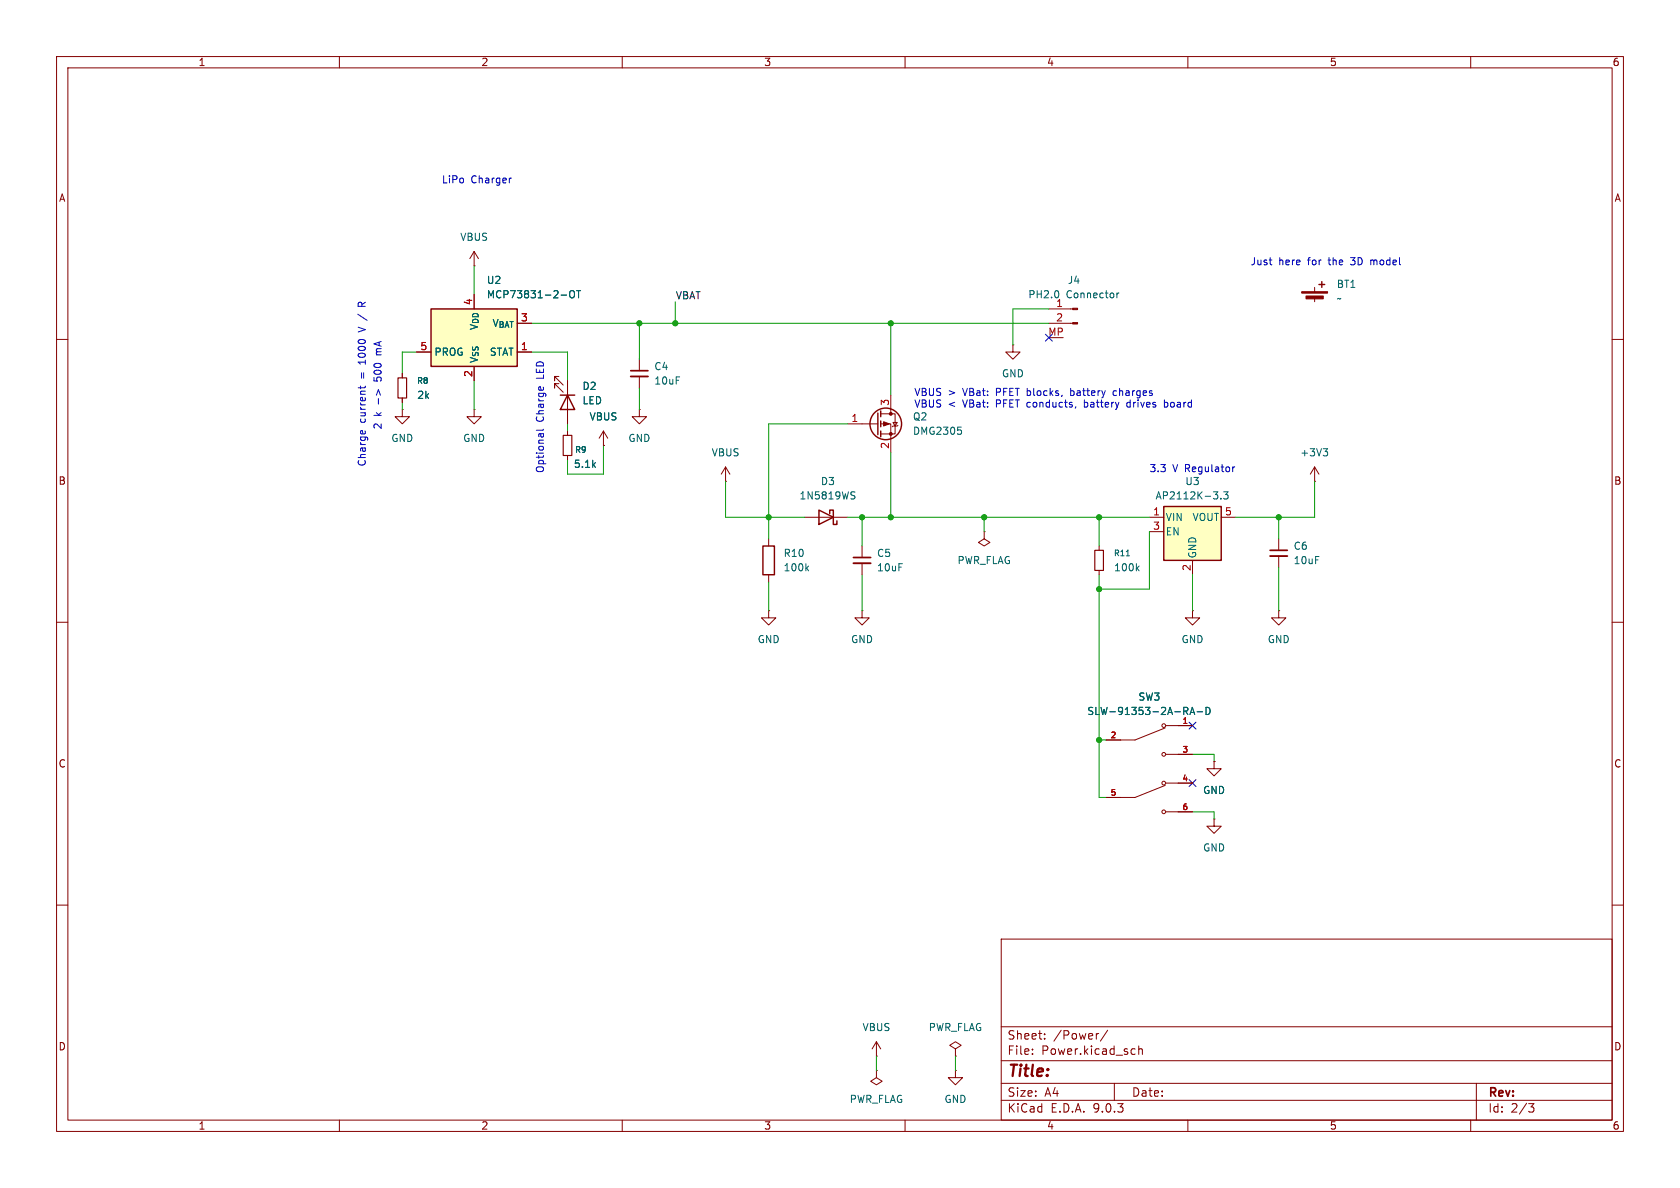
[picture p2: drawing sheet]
<svg xmlns="http://www.w3.org/2000/svg" width="297mm" height="210mm" viewBox="0 0 297 210" stroke-linecap="round" stroke-linejoin="round" font-family="sans-serif">
<g fill="none" stroke="#840000" stroke-width=".18">
<path d="M10 10h277v190h-277zM12 12h273v186h-273zM60 10v2M110 10v2M160 10v2M210 10v2M260 10v2M185.4 54.6h4.2M185.4 57.2h4.2M232.4 50.8v.8M232.4 52.6v.7M10 60h2"/>
<path d="M285 60h2M174 94v1.3l1 .6-1 .6-1-.6 1-.6M174 94h.1M194.3 96.5v.8M226.1 95.3v2M226.1 98.3v2M232.4 85.1h.1M232.4 82.6l-.8 1.2M232.4 82.6l.8 1.2M232.4 82.6v2.5M10 110h2M194.3 100.8v.8"/>
<path d="M285 110h2M206 128.7l-5.3 2.1h-5.1M206 138.8l-5.3 2.2h-5.1M206.1 128.3h4.7M206.1 133.4h4.7M206.1 138.4h4.7M214.6 134.6v1.3h1.3l-1.3 1.3-1.2-1.3h1.2M214.6 134.6h.1M206.1 143.5h4.7M214.6 144.8v1.3h1.3l-1.3 1.2-1.2-1.2h1.2M214.6 144.8h.1M10 160h2"/>
<path d="M177 166h108v32h-108zM285 160h2M60 198v2M110 198v2M154.9 186.7h.1M154.9 184.2l-.7 1.2M154.9 184.2l.8 1.2M154.9 184.2v2.5M160 198v2M168.9 189.2v1.3h1.3l-1.3 1.3-1.3-1.3h1.3M168.9 189.2h.1M177 194.5h108"/>
<path d="M177 191.5h108M177 187.5h108M177 181.5h108M182.5 186.3v.1M182.5 185.5v.1M184.7 183.6v.1M184.7 182.8v.1M194.2 182.7l-.2 .1M195.8 182.1l-1.3 2M197 191.5v3M200.2 185.4l.5 .1M200.7 186.3l-.5 .1"/>
<path d="M201.3 185.5l.2-.1 .4 .1 .1 .9M201.3 184.9v1.5M210 198v2M260 198v2M261 191.5v6.5M270.2 195.1h1l-.5 .6 .4 .1 .1 .5-.3 .3h-.4"/>
<circle cx="205.7" cy="138.4" r=".33"/>
<circle cx="205.7" cy="128.3" r=".33"/>
<circle cx="205.7" cy="133.4" r=".33"/>
<circle cx="205.7" cy="143.5" r=".33"/>
</g>
<path d="M224.5 97.3h3.1" fill="none" stroke="#840000" stroke-width=".3"/>
<path d="M224.5 98.3h3.1" fill="none" stroke="#840000" stroke-width=".33"/>
<g fill="none" stroke="#006464" stroke-width=".18">
<path d="M187.1 51.6v.8M197.5 51.8v.8M197.8 51.8l-.3 .2M233.9 79.3h.8l-.4 .5M234.5 79.8l.2 .2v.3l-.2 .3M199.1 98.3h.6M201 100.4l.4 .5M201.4 100.1l-.5 .4M209.3 125h.5l.2 .3-.1 .3-.6 .1M209.6 125.7l.4 .6M210.4 126.3l.4-1.3 .4 1.3M210.5 125.9h.6"/>
<path d="M211.6 125.8h1M213.2 125a.64 .64 0 0 1 .7 .7 .64 .64 0 0 1-.7 .6z"/>
</g>
<path d="M193.5 97.3h1.6v3.5h-1.6z" fill="none" stroke="#840000" stroke-width=".2"/>
<g fill="#840000" stroke="#840000" stroke-width=".18">
<path d="M230.1 51.6h4.6v.2h-4.6z"/>
<path d="M230.9 52.3h3v.5h-3z"/>
<path d="M189.6 54.5h.9v.2h-.9z"/>
<path d="M189.6 57h.9v.3h-.9z"/>
</g>
<path d="M233.2 50.3h1M233.7 49.8v1" fill="none" stroke="#840000" stroke-width=".25"/>
<path d="M205.7 89.5h10.2v9.6h-10.2z" fill="#ffffc2"/>
<path d="M99.1 69.9h2.5M100.3 69.9l1.3 2.5h-2.5zM205.7 89.5h10.2v9.6h-10.2z" fill="none" stroke="#840000" stroke-width=".25"/>
<g fill="none" stroke="#840000" stroke-width=".18">
<path d="M83.8 47h.1M83.8 44.5l-.7 1.2M83.8 44.5l.8 1.2M83.8 44.5v2.5M71.1 72.4v1.3h1.3l-1.3 1.2-1.3-1.2h1.3M71.1 72.4h.1M71.1 66v.8M71.1 70.4v.7M83.8 72.4v1.3h1.3l-1.3 1.2-1.3-1.2h1.3M83.8 72.4h.1M98.8 66.5h-.8v.8v-.8l1.6 1.6M98.8 67.8h-.8v.8v-.8l1.6 1.5"/>
<path d="M100.3 67.3v7.6M113 63.5v2M113 66.5v2.1M179.1 61v1.2h-1.3l1.3 1.3 1.2-1.3h-1.2M179.1 61h.1M152.4 96.5v2.1M152.4 99.6v2M203.2 91.4h2.5M203.2 94h2.5M210.8 99.1v2.5M215.9 91.4h2.5M210.8 108v1.2h1.3l-1.3 1.3-1.3-1.3h1.3"/>
<path d="M210.8 108h.1M226.1 108v1.2h1.2l-1.2 1.3-1.3-1.3h1.3M226.1 108h.1"/>
</g>
<path d="M214.5 86.9h.8l-.4 .5M215.2 87.5v.6M215.8 88.1v.1M216.3 86.9h.8l-.4 .5 .3 .1v.6l-.1 .1-.6-.1" fill="none" stroke="#006464" stroke-width=".18"/>
<path d="M111.5 65.5h3.1M150.9 98.6h3" fill="none" stroke="#840000" stroke-width=".3"/>
<path d="M111.5 66.5h3.1M150.9 99.6h3" fill="none" stroke="#840000" stroke-width=".33"/>
<path d="M70.4 66.8h1.5v3.6h-1.5z" fill="none" stroke="#840000" stroke-width=".2"/>
<path d="M76.2 54.6h15.2v10.2h-15.2z" fill="#ffffc2"/>
<g fill="none" stroke="#840000" stroke-width=".25">
<path d="M76.2 54.6h15.2v10.2h-15.2zM155.2 73v3.8M155.7 72.6v1.1M155.7 74.4v1M155.7 76.2v1M134.9 96.5h2v5.1h-2zM144.8 90.2l2.5 1.2-2.5 1.3zM146.7 90.8v-.6h.6v2.5h.7v-.6"/>
<circle cx="156.6" cy="74.9" r="2.79"/>
</g>
<g fill="none" stroke="#840000" stroke-width=".18">
<path d="M71.1 66v.8M71.1 70.4v.7M73.7 62.2h2.5M83.8 64.8v2.5M91.4 62.2h2.6M100.3 67.3v2.6M100.3 72.4v2.5M100.3 76.2v.8M106.7 78.7h.1M106.7 76.2l-.8 1.3M106.7 76.2l.7 1.3M106.7 76.2v2.5"/>
<path d="M113 72.4v1.3h1.3l-1.3 1.2-1.2-1.2h1.2M113 72.4h.1M149.9 74.9h5.3M155.7 73.2h2.5v3.5h-2.5M155.7 74.9h1.8v5.1M157.5 69.9v3.3M157.9 74.7h.7l-.4 .6zM158.7 75.2l-.1 .1h-.7l-.2 .1M100.3 80.5v.8M128.3 85.1h.1M128.3 82.6l-.8 1.2M128.3 82.6l.7 1.2"/>
<path d="M128.3 82.6v2.5M135.9 95.3v1.2M142.2 91.4h7.7M135.9 108v1.2h1.3l-1.3 1.3-1.3-1.3h1.3M135.9 108h.1M135.9 101.6v1.3M152.4 108v1.2h1.3l-1.3 1.3-1.3-1.3h1.3M152.4 108h.1M195.6 130.8h2.5M208.3 128.3h2.5M208.3 133.4h2.5M208.3 138.4h2.5"/>
<path d="M214.6 134.6h.1M195.6 141h2.5M208.3 143.5h2.5M154.9 189.2v1.3l1.1 .6-1.1 .7-1-.7 1-.6M154.9 189.2h.1M168.9 185.4l1-.6-1-.6-1 .6 1 .6v1.3M168.9 186.7h.1"/>
</g>
<g fill="none" stroke="#006464" stroke-width=".18">
<path d="M99.2 52.2h1M100.8 51.6l.2-.2a.43 .43 0 0 1 .6 .4v.4a.42 .42 0 0 1-.5 .5 .42 .42 0 0 1-.4-.5zM101.9 51.4h.7M102.3 51.4v1.2M169.3 75.5h.6M169.9 76.1l.1 .1-.1 .5M150.7 87.5l.3 .2 .1 .3-.2 .2h-.3M150.7 86.9l.4 .1M142.6 100.4l.4 .5M143 100.1l-.5 .4M209.3 125h.5l.2 .3-.1 .3-.6 .1M209.6 125.7l.4 .6"/>
<path d="M210.4 126.3l.4-1.3 .4 1.3M210.5 125.9h.6M211.6 125.8h1M213.2 125a.64 .64 0 0 1 .7 .7 .64 .64 0 0 1-.7 .6z"/>
</g>
<path d="M99.6 77h1.5v3.5h-1.5z" fill="none" stroke="#840000" stroke-width=".2"/>
<g fill="#840000" stroke="#840000" stroke-width=".18">
<path d="M156.2 74.5l1 .4-1 .4z"/>
<circle cx="157.5" cy="73.2" r=".25"/>
<circle cx="157.5" cy="76.7" r=".25"/>
</g>
<g fill="none" stroke="#009600" stroke-width=".18">
<path d="M83.8 47v5.1M94 57.2h91.4M113 57.2v6.3M119.4 53.3v3.9M157.5 57.2v12.7M185.4 54.6h-6.3v6.4M71.1 71.1v1.3M73.7 62.2h-2.6v3.8M83.8 67.3v5.1M94 62.2h6.3v5.1M100.3 74.9v1.3M106.7 78.7v5.1h-6.4v-2.5"/>
<path d="M113 68.6v3.8M149.9 74.9h-14v20.4M128.3 85.1v6.3h13.9M149.9 91.4h53.3M152.4 91.4v5.1M157.5 80v11.4M174 91.4v2.6M194.3 91.4v5.1M203.2 94v10.1h-8.9M226.1 91.4v3.9M232.4 85.1v6.3h-14M135.9 102.9v5.1"/>
<path d="M152.4 101.6v6.4M194.3 101.6v39.4h1.3M210.8 101.6v6.4M226.1 100.3v7.7M194.3 130.8h1.3M210.8 133.4h3.8v1.2M210.8 143.5h3.8v1.3M154.9 186.7v2.5M168.9 186.7v2.5"/>
</g>
<path d="M184.8 59.1l1.2 1.2M186 59.1l-1.2 1.2M210.2 127.7l1.2 1.2M210.2 137.8l1.2 1.2M211.4 127.7l-1.2 1.2M211.4 137.8l-1.2 1.2" fill="none" stroke="#000084" stroke-width=".18"/>
<g fill="none" stroke="#0000c2" stroke-width=".18">
<path d="M90.4 31.5h-.2M63.3 53.7v.5h1.3M64 53.7v.5M64.6 58.3l-1.3 .4M64.6 53.4l-.6 .5M224.4 46h.5M224.7 46.8h.2M242.3 46v.8M242.5 46l-.2 .1M63.7 76.3l.3-.2 .2 .6M63.7 68.2v.5M64.5 76.2l.1 .1"/>
<path d="M64.6 68.2l-.2 .3h-1.1M66.5 69.9l.4-1 .4 1M66.9 70.5v.9M96.1 75.9l-.2 .2h-1.1M189.3 68.6v1.3M189.3 69.9h.1M189.4 69.1h-.1M190.2 71.9l-.1 .2M191.7 70.7v1.3M191.7 71.9l.1 .1M197.3 69.1h-.4l-.1 .2v.5l.5 .1M199.3 71.2l-.1 .5 .1 .2 .4 .1"/>
<path d="M205.9 70.7v1.3M205.9 71.2l.3-.1 .2 .1M206.4 71.8l-.2 .2-.3-.1M217.9 82.5v.9M218.3 82.5l-.4 .3"/>
</g>
<g fill="#009600" stroke="#009600" stroke-width=".18">
<circle cx="135.9" cy="91.4" r=".46"/>
<circle cx="152.4" cy="91.4" r=".46"/>
<circle cx="157.5" cy="91.4" r=".46"/>
<circle cx="194.3" cy="130.8" r=".46"/>
<circle cx="194.3" cy="104.1" r=".46"/>
<circle cx="226.1" cy="91.4" r=".46"/>
<circle cx="194.3" cy="91.4" r=".46"/>
<circle cx="174" cy="91.4" r=".46"/>
<circle cx="157.5" cy="57.2" r=".46"/>
<circle cx="113" cy="57.2" r=".46"/>
<circle cx="119.4" cy="57.2" r=".46"/>
</g>
<text font-size="2.8" fill="#840000" x="178" y="190.9">Title:</text>
<g font-size="2.1" fill="#840000">
<text x="178" y="184">Sheet:</text>
<text x="186.2" y="184">/Power/</text>
<text x="178" y="186.7">File:</text>
<text x="184.1" y="186.7">Power.kicad_sch</text>
<text x="178" y="196.9">KiCad</text>
<text x="178" y="194.1">Size:</text>
<text x="184.7" y="194.1">A4</text>
<text x="185.7" y="196.9">E.D.A.</text>
<text x="193.3" y="196.9">9.0.3</text>
<text x="200" y="194.1">Date:</text>
<text x="263" y="194.3">Rev:</text>
<text x="263" y="196.9">Id:</text>
<text x="267.1" y="196.9">2/3</text>
</g>
<g font-size="1.8" fill="#840000">
<text x="35" y="11.9">1</text>
<text x="85" y="11.9">2</text>
<text x="135" y="11.9">3</text>
<text x="185" y="11.9">4</text>
<text x="235" y="11.9">5</text>
<text x="285" y="11.9">6</text>
<text x="10.3" y="35.9">A</text>
<text x="285.3" y="35.9">A</text>
<text x="10.3" y="85.9">B</text>
<text x="285.3" y="85.9">B</text>
<text x="10.3" y="135.9">C</text>
<text x="285.3" y="135.9">C</text>
<text x="10.3" y="185.9">D</text>
<text x="285.3" y="185.9">D</text>
<text x="35" y="199.9">1</text>
<text x="85" y="199.9">2</text>
<text x="135" y="199.9">3</text>
<text x="185" y="199.9">4</text>
<text x="235" y="199.9">5</text>
<text x="285" y="199.9">6</text>
</g>
<g font-size="1.8" fill="#0000c2">
<text x="78" y="32.6">LiPo</text>
<text x="83.3" y="32.6">Charger</text>
<text x="221" y="47.1">Just</text>
<text x="226" y="47.1">here</text>
<text x="231.3" y="47.1">for</text>
<text x="235.2" y="47.1">the</text>
<text x="239.3" y="47.1">3D</text>
<text x="242.9" y="47.1">model</text>
<text x="64.9" y="53.3" transform="rotate(-90 64.9 53.3)">R</text>
<text x="64.9" y="58.1" transform="rotate(-90 64.9 58.1)">V /</text>
<text x="64.9" y="64.1" transform="rotate(-90 64.9 64.1)">1000</text>
<text x="67.7" y="62.3" transform="rotate(-90 67.7 62.3)">mA</text>
<text x="64.9" y="66.9" transform="rotate(-90 64.9 66.9)">=</text>
<text x="67.7" y="67.1" transform="rotate(-90 67.7 67.1)">500</text>
<text x="96.4" y="66.9" transform="rotate(-90 96.4 66.9)">LED</text>
<text x="161.5" y="70.2">VBUS</text>
<text x="167.6" y="70.2">&gt;</text>
<text x="170.4" y="70.2">VBat:</text>
<text x="176.4" y="70.2">PFET blocks,</text>
<text x="189.9" y="70.2">battery</text>
<text x="197.7" y="70.2">charges</text>
<text x="64.9" y="74.8" transform="rotate(-90 64.9 74.8)">current</text>
<text x="67.7" y="76" transform="rotate(-90 67.7 76)">2</text>
<text x="67.7" y="73.6" transform="rotate(-90 67.7 73.6)">k</text>
<text x="96.4" y="74.6" transform="rotate(-90 96.4 74.6)">Charge</text>
<text x="161.5" y="72.2">VBUS</text>
<text x="167.6" y="72.2">&lt;</text>
<text x="170.4" y="72.2">VBat:</text>
<text x="176.4" y="72.2">PFET conducts,</text>
<text x="192.3" y="72.2">battery</text>
<text x="200.1" y="72.2">drives</text>
<text x="206.9" y="72.2">board</text>
<text x="64.9" y="82.6" transform="rotate(-90 64.9 82.6)">Charge</text>
<text x="96.4" y="83.7" transform="rotate(-90 96.4 83.7)">Optional</text>
<text x="203.1" y="83.7">3.3</text>
<text x="207.3" y="83.7">V Regulator</text>
</g>
<g font-size="1.8" fill="#006464">
<text x="81.3" y="42.8">VBUS</text>
<text x="86" y="52.9">MCP73831-2-OT</text>
<text x="86" y="50.4">U2</text>
<text x="181.7" y="52.9">PH2.0</text>
<text x="188.5" y="52.9">Connector</text>
<text x="188.7" y="50.4">J4</text>
<text x="236.2" y="51.1">BT1</text>
<text x="236.2" y="53.6">~</text>
<text x="86.9" y="58">V_{BAT}</text>
<text x="186.6" y="54.4">1</text>
<text x="76.7" y="63.1">PROG</text>
<text x="84.7" y="64.3" transform="rotate(-90 84.7 64.3)">V_{SS}V_{DD}</text>
<text x="86.5" y="63.1">STAT</text>
<text x="115.6" y="65.6">C4</text>
<text x="73.7" y="70.7">2k</text>
<text x="102.9" y="69.1">D2</text>
<text x="102.9" y="71.7">LED</text>
<text x="115.6" y="68.2">10uF</text>
<text x="177" y="66.9">GND</text>
<text x="104.1" y="74.5">VBUS</text>
<text x="161.3" y="74.5">Q2</text>
<text x="161.3" y="77.1">DMG2305</text>
<text x="69.1" y="78.3">GND</text>
<text x="81.8" y="78.3">GND</text>
<text x="101.4" y="82.9">5.1k</text>
<text x="111" y="78.3">GND</text>
<text x="125.7" y="80.9">VBUS</text>
<text x="229.8" y="80.9">+3V3</text>
<text x="141.2" y="88.5">1N5819WS</text>
<text x="145" y="86">D3</text>
<text x="204.2" y="88.5">AP2112K-3.3</text>
<text x="209.4" y="86">U3</text>
<text x="206" y="92.3">VIN</text>
<text x="206" y="94.8">EN</text>
<text x="210.7" y="92.3">VOUT</text>
<text x="138.4" y="98.7">R10</text>
<text x="138.4" y="101.2">100k</text>
<text x="154.9" y="98.7">C5</text>
<text x="154.9" y="101.2">10uF</text>
<text x="169.2" y="99.9">PWR_FLAG</text>
<text x="196.9" y="101.2">100k</text>
<text x="211.7" y="98.8" transform="rotate(-90 211.7 98.8)">GND</text>
<text x="228.6" y="97.4">C6</text>
<text x="228.6" y="99.9">10uF</text>
<text x="133.9" y="113.9">GND</text>
<text x="150.4" y="113.9">GND</text>
<text x="208.8" y="113.9">GND</text>
<text x="224" y="113.9">GND</text>
<text x="201.2" y="124.1">SW3</text>
<text x="192.1" y="126.6">SLW-91353-2A-RA-D</text>
<text x="212.6" y="140.6">GND</text>
<text x="212.6" y="150.7">GND</text>
<text x="152.4" y="182.5">VBUS</text>
<text x="164.1" y="182.5">PWR_FLAG</text>
<text x="150.1" y="195.2">PWR_FLAG</text>
<text x="166.9" y="195.2">GND</text>
</g>
<text font-size="1.8" fill="#0f0f0f" x="119.4" y="53">VBAT</text>
<g font-size="1.8" fill="#a90000">
<text x="83.6" y="54" transform="rotate(-90 83.6 54)">4</text>
<text x="92" y="56.9">3</text>
<text x="185.2" y="59.4">MP</text>
<text x="186.6" y="56.9">2</text>
<text x="74.2" y="62">5</text>
<text x="92" y="62">1</text>
<text x="83.6" y="66.7" transform="rotate(-90 83.6 66.7)">2</text>
<text x="157.2" y="71.8" transform="rotate(-90 157.2 71.8)">3</text>
<text x="150.4" y="74.7">1</text>
<text x="157.2" y="79.4" transform="rotate(-90 157.2 79.4)">2</text>
<text x="203.8" y="91.2">1</text>
<text x="203.8" y="93.7">3</text>
<text x="216.5" y="91.2">5</text>
<text x="210.6" y="101" transform="rotate(-90 210.6 101)">2</text>
</g>
<g font-size="1.4" fill="#006464">
<text x="73.6" y="68">R8</text>
<text x="101.6" y="80.2">R9</text>
<text x="196.8" y="98.5">R11</text>
</g>
<g font-size="1.4" fill="#a90000">
<text x="196.2" y="130.6">2</text>
<text x="208.9" y="128">1</text>
<text x="208.9" y="133.1">3</text>
<text x="196.2" y="140.7">5</text>
<text x="208.9" y="138.2">4</text>
<text x="208.9" y="143.3">6</text>
</g>
</svg>
